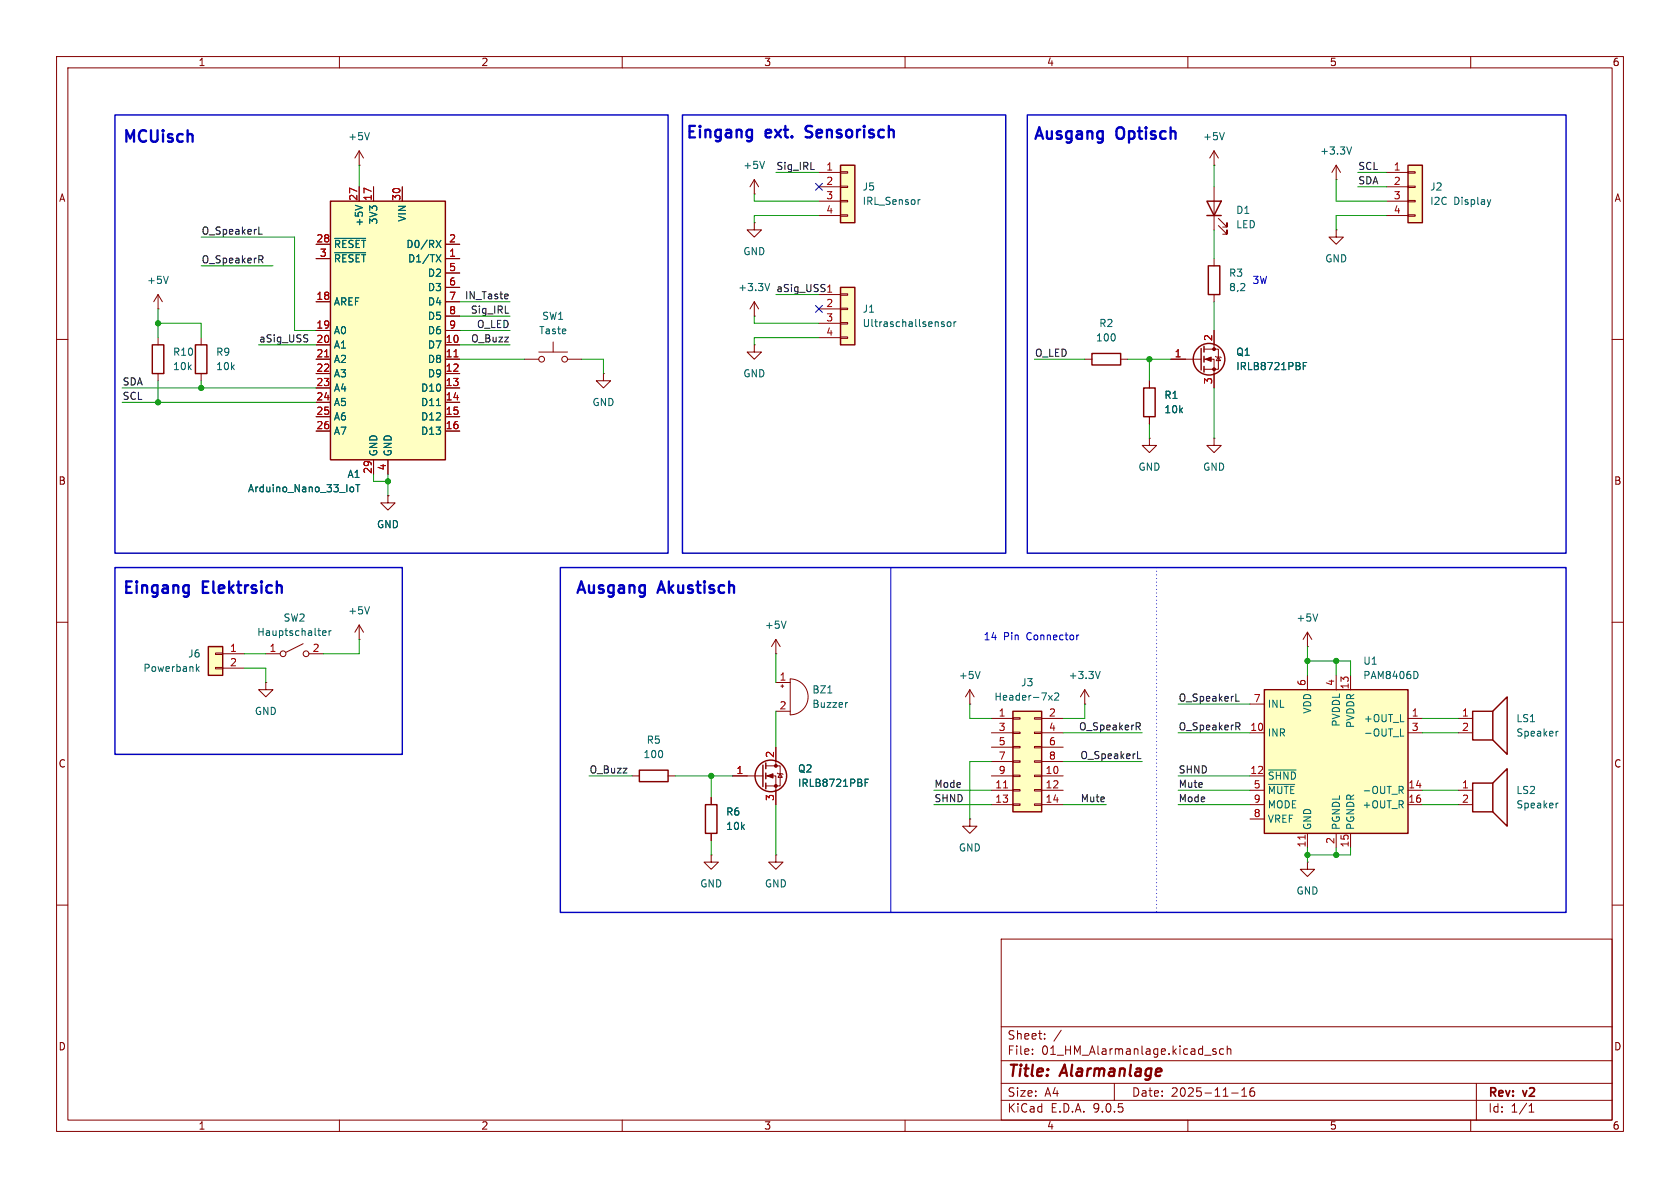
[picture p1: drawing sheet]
<svg xmlns="http://www.w3.org/2000/svg" width="297mm" height="210mm" viewBox="0 0 297 210" stroke-linecap="round" stroke-linejoin="round" font-family="sans-serif">
<g fill="none" stroke="#840000" stroke-width=".18">
<path d="M10 10h277v190h-277zM12 12h273v186h-273zM60 10v2M110 10v2M160 10v2M210 10v2M260 10v2M10 60h2M285 60h2M10 110h2M285 110h2M10 160h2"/>
<path d="M177 166h108v32h-108zM285 160h2M60 198v2M110 198v2M160 198v2M177 194.5h108M177 191.5h108M177 187.5h108M177 181.5h108M182.5 186.3v.1M182.5 185.5v.1M184.7 183.6v.1"/>
<path d="M184.7 182.8v.1M187.6 182.1l-1.3 2M197 191.5v3M210 198v2M215 185.5l-.4-.1-.2 .2 .1 .2 .5 .2v.3h-.6M216.3 185.5l-.4-.1-.3 .3v.4l.1 .2h.6M217 185.5l.2-.1 .3 .1 .1 .9M217 184.9v1.5M217.7 193.2h1.2M219.5 193.8h.9M219.5 192.7l.5-.4v1.5M221.7 192.3a.59 .59 0 0 0-.7 .6v.6l.1 .2 .4 .1 .2-.1 .1-.5-.1-.3h-.5l-.2 .3"/>
<path d="M260 198v2M261 191.5v6.5M270.3 196.6h.9M270.3 195.5l.4-.4v1.5"/>
</g>
<path d="M36.8 114.3h2.6v5.1h-2.6z" fill="#ffffc2"/>
<path d="M213.4 35.6h2.5l-1.3 2.5zM213.4 38.1h2.5M213.6 47h2v5.1h-2zM36.8 114.3h2.6v5.1h-2.6z" fill="none" stroke="#840000" stroke-width=".25"/>
<g fill="none" stroke="#840000" stroke-width=".18">
<path d="M214.6 33v7.6M215.4 39.9l1.5 1.5v-.8v.8h-.7M215.4 38.6l1.5 1.5v-.7v.7h-.7M214.6 45.7v1.3M214.6 52.1v1.2M38.1 115.4h1.3v.3h-1.3zM38.1 118h1.3v.2h-1.3zM39.4 115.6h3.8M39.4 118.1h3.8M47 115.6h2.5M53.6 113.8l-3.1 1.5M54.6 115.6h2.5"/>
<path d="M63.5 113h.1M63.5 110.5l-.8 1.3M63.5 110.5l.8 1.3M63.5 110.5v2.5M47 120.7v1.2h-1.3l1.3 1.3 1.3-1.3h-1.3M47 120.7h.1M171.4 124.5h.1M171.4 121.9l-.7 1.3M171.4 121.9l.8 1.3M171.4 121.9v2.6"/>
<circle cx="50" cy="115.6" r=".51"/>
<circle cx="54.1" cy="115.6" r=".51"/>
</g>
<path d="M34.7 117.4v1.3M34.8 118.2l.4 .5M35.2 117.8l-.5 .5M57 111.9l.6-.1v-.2l-.4-.1-.2 .2 .1 .6h.5M58.2 111.5v.8M58.5 111.5l-.3 .2M65.3 107.3l-.4 1.2M173.3 118.7l-.5 1.3" fill="none" stroke="#006464" stroke-width=".18"/>
<path d="M223.5 121.9h25.4v25.4h-25.4z" fill="#ffffc2"/>
<g fill="none" stroke="#840000" stroke-width=".25">
<path d="M193 62.5h5.1v2h-5.1zM202.2 68.6h2v5.1h-2zM212.3 61.6v3.8M212.9 61.2v1M212.9 63v1M212.9 64.8v1M223.5 121.9h25.4v25.4h-25.4zM260.3 138.4h3.6v5.1h-3.6zM263.9 138.4l2.5-2.5v10.2l-2.5-2.6"/>
<circle cx="213.7" cy="63.5" r="2.79"/>
</g>
<g fill="none" stroke="#840000" stroke-width=".18">
<path d="M133.3 34.3h.1M133.3 39.4v1.2h1.3l-1.3 1.3-1.2-1.3h1.2M133.3 39.4h.1M133.3 31.8l-.7 1.2M133.3 31.8l.8 1.2M133.3 31.8v2.5M214.6 29.2h.1M214.6 26.7l-.7 1.2M214.6 26.7l.8 1.2M214.6 26.7v2.5M27.9 54.6h.1M27.9 52.1l-.7 1.2"/>
<path d="M27.9 52.1l.8 1.2M27.9 52.1v2.5M133.3 55.9h.1M133.3 53.3v2.6M133.3 53.3l-.7 1.3M133.3 53.3l.8 1.3M214.6 58.4v3.3M133.3 61v1.2h1.3l-1.3 1.3-1.2-1.3h1.2M133.3 61h.1M191.8 63.5h1.2M198.1 63.5h1.3M203.2 67.3v1.3"/>
<path d="M203.2 73.7v1.2M207 63.5h5.3M212.9 61.7h2.5v3.6h-2.5M212.9 63.5h1.7v5.1M214.6 77.5v1.2h1.3l-1.3 1.3-1.2-1.3h1.2M214.6 77.5h.1M214.9 63l.1 .1h.8l.1 .1M215.4 63.1l.4 .7h-.8zM137.2 115.6h.1M137.2 113l-.8 1.3M137.2 113l.7 1.3M137.2 113v2.6"/>
<path d="M231.1 114.3h.1M231.1 111.8v2.5M231.1 119.4v2.5M231.1 111.8l-.7 1.2M231.1 111.8l.8 1.2M236.2 119.4v2.5M238.8 119.4v2.5M137.2 120.7h2.5M137.2 125.7h2.5M138 121.3h.6M138.3 121v.5M139.7 120a3.2 3.2 0 0 1 3.2 3.2 3.2 3.2 0 0 1-3.2 3.2z"/>
<path d="M191.8 124.5h.1M191.8 121.9l-.8 1.3M191.8 121.9l.7 1.3M191.8 121.9v2.6M221 124.5h2.5M221 129.5h2.5M221 137.2h2.5M221 139.7h2.5M248.9 129.5h2.6M248.9 139.7h2.6M248.9 127h2.6M257.8 139.7h2.5"/>
<path d="M125.7 151.1v1.3h1.3l-1.3 1.3-1.2-1.3h1.2M125.7 151.1h.1M137.2 151.1v1.3h1.2l-1.2 1.3-1.3-1.3h1.3M137.2 151.1h.1M221 142.2h2.5M221 144.8h2.5M231.1 152.4v1.3h1.3l-1.3 1.2-1.2-1.2h1.2M231.1 152.4h.1M231.1 147.3v2.6M236.2 147.3v2.6M238.8 147.3v2.6M248.9 142.2h2.6"/>
<path d="M257.8 142.2h2.5"/>
</g>
<g fill="none" stroke="#006464" stroke-width=".18">
<path d="M135.2 28.5l-.5 1.3M216.4 23.4l-.4 1.3M29.8 48.8l-.5 1.3M136.1 50.1l-.5 1.3M230.4 64.7h.4M231 64.1h-.6v1.2M139 109.8l-.4 1.3M194.5 118.7l-.4 1.3M233 108.5l-.5 1.3M250.4 118.8l.3 .4-.3 .7M146.3 122.5h.8M149.9 124.2l-.3 .1"/>
<path d="M224.3 136.1h4.8M224.3 138.7h4.6M247.6 130.1h.6M247.6 139.7l.5 .6M247.8 139l.3 .3-.1 .3-.2 .1M275.5 142l-.3 .1"/>
</g>
<path d="M230.7 147.6v.7" fill="none" stroke="#a90000" stroke-width=".18"/>
<g fill="#840000" stroke="#840000" stroke-width=".18">
<path d="M213.1 63.5l1-.4v.8z"/>
<circle cx="214.6" cy="61.7" r=".25"/>
<circle cx="214.6" cy="65.3" r=".25"/>
</g>
<path d="M179.1 125.7h5v17.8h-5z" fill="#ffffc2"/>
<path d="M179.1 125.7h5v17.8h-5zM260.3 125.7h3.6v5.1h-3.6zM263.9 125.7l2.5-2.5v10.2l-2.5-2.6" fill="none" stroke="#840000" stroke-width=".25"/>
<g fill="none" stroke="#840000" stroke-width=".18">
<path d="M175.3 127h3.8M175.3 129.5h3.8M175.3 132.1h3.8M175.3 134.6h3.8M175.3 137.2h3.8M175.3 139.7h3.8M179.1 126.9h1.2v.2h-1.2zM179.1 129.4h1.2v.3h-1.2zM179.1 132h1.2v.2h-1.2zM179.1 134.5h1.2v.2h-1.2zM179.1 137h1.2v.3h-1.2zM179.1 139.6h1.2v.2h-1.2z"/>
<path d="M182.9 126.9h1.2v.2h-1.2zM182.9 129.4h1.2v.3h-1.2zM182.9 132h1.2v.2h-1.2zM182.9 134.5h1.2v.2h-1.2zM182.9 137h1.2v.3h-1.2zM182.9 139.6h1.2v.2h-1.2zM184.1 127h3.9M184.1 129.5h3.9M184.1 132.1h3.9M184.1 134.6h3.9M184.1 137.2h3.9M184.1 139.7h3.9"/>
<path d="M257.8 127h2.5M257.8 129.5h2.5M175.3 142.2h3.8M179.1 142.1h1.2v.3h-1.2zM182.9 142.1h1.2v.3h-1.2zM184.1 142.2h3.9"/>
</g>
<path d="M177.4 139.3h.7" fill="none" stroke="#a90000" stroke-width=".18"/>
<path d="M185.4 122.9l.6 .9M186 122.9l-.6 .9M186.4 122.6l.5-.1 .3 .4-.8 .9h.8M275.5 129.3l-.3 .1" fill="none" stroke="#006464" stroke-width=".18"/>
<path d="M148.6 29.2h2.5v10.2h-2.5z" fill="#ffffc2"/>
<g fill="none" stroke="#840000" stroke-width=".25">
<path d="M148.6 29.2h2.5v10.2h-2.5zM113 136.1h5.1v2.1h-5.1zM134.9 135.3v3.8M135.4 134.9v1M135.4 136.7v1M135.4 138.4v1M124.7 142.2h2v5.1h-2z"/>
<circle cx="136.3" cy="137.2" r="2.79"/>
</g>
<g fill="none" stroke="#840000" stroke-width=".18">
<path d="M144.8 30.5h3.8M144.8 33h3.8M144.8 35.6h3.8M144.8 38.1h3.8M148.6 30.4h1.3v.2h-1.3zM148.6 32.9h1.3v.2h-1.3zM148.6 35.4h1.3v.3h-1.3zM148.6 38h1.3v.2h-1.3zM111.8 137.2h1.2M118.1 137.2h1.3M129.5 137.2h5.4M135.4 135.4h2.5v3.5h-2.5"/>
<path d="M135.4 137.2h1.8v5M137.2 132.1v3.3M137.4 136.7l.1 .1h.8l.1 .1M137.9 136.8l.4 .6h-.8zM125.7 141v1.2M125.7 147.3v1.3M171.4 144.8v1.3h1.3l-1.3 1.2-1.2-1.2h1.2M171.4 144.8h.1"/>
</g>
<path d="M162.7 35.3l-.4 .2M152.9 138.3h.5M153.5 137.7h-.6v1.3" fill="none" stroke="#006464" stroke-width=".18"/>
<g fill="#840000" stroke="#840000" stroke-width=".18">
<path d="M135.6 137.2l1.1-.4v.7z"/>
<circle cx="137.2" cy="135.4" r=".25"/>
<circle cx="137.2" cy="138.9" r=".25"/>
</g>
<path d="M148.6 50.8h2.5v10.2h-2.5z" fill="#ffffc2"/>
<path d="M148.6 50.8h2.5v10.2h-2.5zM26.9 61h2.1v5h-2.1zM34.5 61h2.1v5h-2.1z" fill="none" stroke="#840000" stroke-width=".25"/>
<path d="M27.9 59.7v1.3M35.6 59.7v1.3M144.8 52.1h3.8M144.8 54.6h3.8M144.8 57.2h3.8M144.8 59.7h3.8M148.6 51.9h1.3v.3h-1.3zM148.6 54.5h1.3v.2h-1.3zM148.6 57h1.3v.3h-1.3zM148.6 59.6h1.3v.2h-1.3zM27.9 66v1.3M35.6 66v1.3" fill="none" stroke="#840000" stroke-width=".18"/>
<path d="M166.5 57.2l.5 .3-.1 .2h-.4M166.5 56.9h.4M167.5 57l.2-.1 .4 .1v.5l-.1 .2h-.3l-.2-.1zM168.7 56.9v.8M169 56.9l-.3 .2" fill="none" stroke="#006464" stroke-width=".18"/>
<path d="M58.4 35.6h20.3v45.7h-20.3z" fill="#ffffc2"/>
<path d="M58.4 35.6h20.3v45.7h-20.3z" fill="none" stroke="#840000" stroke-width=".25"/>
<g fill="none" stroke="#840000" stroke-width=".18">
<path d="M63.5 29.2h.1M63.5 26.7v2.5M63.5 33v2.6M63.5 26.7l-.8 1.2M63.5 26.7l.8 1.2M66 33v2.6M71.1 33v2.6M236.2 31.8h.1M236.2 29.2l-.7 1.3M236.2 29.2l.8 1.3M236.2 29.2v2.6M55.9 43.2h2.5"/>
<path d="M55.9 45.7h2.5M55.9 53.3h2.5M55.9 58.4h2.5M78.7 43.2h2.6M78.7 45.7h2.6M78.7 48.3h2.6M78.7 50.8h2.6M78.7 53.3h2.6M78.7 55.9h2.6M78.7 58.4h2.6M236.2 40.6v1.3h1.3l-1.3 1.3-1.3-1.3h1.3M236.2 40.6h.1"/>
<path d="M55.9 61h2.5M55.9 63.5h2.5M55.9 66h2.5M55.9 68.6h2.5M55.9 71.1h2.5M55.9 73.7h2.5M55.9 76.2h2.5M78.7 61h2.6M78.7 63.5h2.6M78.7 66h2.6M78.7 68.6h2.6M78.7 71.1h2.6"/>
<path d="M78.7 73.7h2.6M78.7 76.2h2.6M92.7 63.5h2.5M95.2 62.2h5.1M97.8 60.5v1.7M100.3 63.5h2.6M106.7 66v1.3h1.2l-1.2 1.3-1.3-1.3h1.3M106.7 66h.1M66 81.3v2.5M68.6 87.6v1.3h1.2l-1.2 1.3-1.3-1.3h1.3M68.6 87.6h.1M68.6 81.3v2.5"/>
<circle cx="95.8" cy="63.5" r=".51"/>
<circle cx="99.8" cy="63.5" r=".51"/>
</g>
<g fill="none" stroke="#006464" stroke-width=".18">
<path d="M62.8 36.3l1.3 .4M65.3 23.4l-.4 1.3M238.9 26l-.4 1.2M59.2 42.1h5.4M59.2 44.7h5.4M77.1 42.5l.9 1.3M77.1 45l.9 1.3M78 42.5l-.9 1.3M78 45l-.9 1.3M77.2 71.7h.7M62.1 86.1l.3 .1 .1 .1v.5l-.4 .1M62.9 85.7h.7"/>
<path d="M63.3 85.7v1.2"/>
</g>
<path d="M57.4 63.1h.7M80.3 63.1h.7" fill="none" stroke="#a90000" stroke-width=".18"/>
<path d="M248.9 29.2h2.6v10.2h-2.6z" fill="#ffffc2"/>
<path d="M248.9 29.2h2.6v10.2h-2.6z" fill="none" stroke="#840000" stroke-width=".25"/>
<g fill="none" stroke="#840000" stroke-width=".18">
<path d="M63.5 33v2.6M66 33v2.6M71.1 33v2.6M245.1 30.5h3.8M245.1 33h3.8M245.1 35.6h3.8M245.1 38.1h3.8M248.9 30.4h1.3v.2h-1.3zM248.9 32.9h1.3v.2h-1.3zM248.9 35.4h1.3v.3h-1.3zM248.9 38h1.3v.2h-1.3zM55.9 43.2h2.5"/>
<path d="M55.9 45.7h2.5M55.9 53.3h2.5M55.9 58.4h2.5M78.7 43.2h2.6M78.7 45.7h2.6M78.7 48.3h2.6M78.7 50.8h2.6M78.7 53.3h2.6M78.7 55.9h2.6M78.7 58.4h2.6M214.6 58.4v2.6M55.9 61h2.5"/>
<path d="M55.9 63.5h2.5M55.9 66h2.5M55.9 68.6h2.5M55.9 71.1h2.5M55.9 73.7h2.5M55.9 76.2h2.5M78.7 61h2.6M78.7 63.5h2.6M78.7 66h2.6M78.7 68.6h2.6M78.7 71.1h2.6M78.7 73.7h2.6"/>
<path d="M78.7 76.2h2.6M203.2 77.5v1.2h1.3l-1.3 1.3-1.3-1.3h1.3M203.2 77.5h.1M203.2 67.3v1.3M203.2 73.7v1.2M207 63.5h2.5M214.6 66v2.6M66 81.3v2.5M68.6 87.6h.1M68.6 81.3v2.5M129.5 137.2h2.6M137.2 132.1v2.5"/>
<path d="M137.2 139.7v2.5M125.7 141v1.2M125.7 147.3v1.3"/>
</g>
<g fill="none" stroke="#006464" stroke-width=".18">
<path d="M62.8 36.3l1.3 .4M263.5 35.3l-.3 .8M59.2 42.1h5.4M59.2 44.7h5.4M77.1 42.5l.9 1.3M77.1 45l.9 1.3M78 42.5l-.9 1.3M78 45l-.9 1.3M77.2 71.7h.7M230.4 64.7h.4M231 64.1h-.6v1.2M62.1 86.1l.3 .1 .1 .1v.5l-.4 .1"/>
<path d="M62.9 85.7h.7M63.3 85.7v1.2M152.9 138.3h.5M153.5 137.7h-.6v1.3"/>
</g>
<path d="M45.8 41.4h.6M46.1 45.9l.4 .6M46.2 45.2l.3 .2-.1 .4-.2 .1M201.1 134.1h.6M201.2 128.4l.4 .6M201.3 127.8l.3 .2-.1 .3-.2 .1M218.5 123.9h.6M218.8 128.4l.4 .6M219 127.8l.2 .2-.1 .3-.1 .1" fill="none" stroke="#0f0f0f" stroke-width=".18"/>
<path d="M204.5 100.3v61" fill="none" stroke="#0000c2" stroke-width=".18" stroke-dasharray="0 .6"/>
<path d="M157.5 100.3v61M190.7 112.3l-.3 .2" fill="none" stroke="#0000c2" stroke-width=".18"/>
<g fill="none" stroke="#009600" stroke-width=".18">
<path d="M63.5 29.2v3.8M133.3 34.3v1.3h11.5M137.2 30.5h7.6M144.8 38.1h-11.5v1.3M214.6 29.2v3.8M236.2 31.8v3.8h8.9M240 33h5.1M240 30.5h5.1M245.1 38.1h-8.9v2.5M27.9 57.2h7.7v2.5M27.9 54.6v5.1M35.6 47h12.7"/>
<path d="M35.6 41.9h16.5v16.5h3.8M81.3 53.3h8.9M81.3 58.4h8.9M81.3 55.9h8.9M133.3 55.9v1.3h11.5M137.2 52.1h7.6M144.8 59.7h-11.5v1.3M214.6 40.6v5.1M214.6 53.3v5.1M21.6 71.1h34.3M21.6 68.6h34.3M27.9 67.3v3.8"/>
<path d="M35.6 67.3v1.3M45.7 61h10.2M81.3 63.5h11.4M81.3 61h8.9M102.9 63.5h3.8v2.5M182.9 63.5h8.9M199.4 63.5h7.6M203.2 63.5v3.8M203.2 74.9v2.6M214.6 68.6v8.9M66 83.8v1.3h2.6M68.6 83.8v3.8"/>
<path d="M43.2 118.1h3.8v2.6M43.2 115.6h3.8M63.5 113v2.6h-6.4M137.2 115.6v5.1M231.1 114.3v5.1M231.1 116.8h7.7v2.6M236.2 116.8v2.6M104.1 137.2h7.7M119.4 137.2h10.1M125.7 137.2v3.8M137.2 125.7v6.4M165.1 139.7h10.2"/>
<path d="M171.4 124.5v2.5h3.9M175.3 134.6h-3.9v10.2M188 134.6h13.9M188 129.5h13.9M191.8 124.5v2.5h-3.8M208.3 137.2h12.7M208.3 139.7h12.7M208.3 129.5h12.7M208.3 124.5h12.7M251.5 139.7h6.3M251.5 127h6.3M251.5 129.5h6.3"/>
<path d="M125.7 148.6v2.5M137.2 142.2v8.9M165.1 142.2h10.2M188 142.2h7.6M208.3 142.2h12.7M231.1 149.9v2.5M236.2 149.9v1.2M238.8 149.9v1.2h-7.7M251.5 142.2h6.3"/>
</g>
<path d="M144.2 32.4l1.2 1.2M145.4 32.4l-1.2 1.2M144.2 54l1.2 1.2M145.4 54l-1.2 1.2" fill="none" stroke="#000084" stroke-width=".18"/>
<path d="M20.3 20.3h97.8v77.5h-97.8zM120.6 20.3h57.2v77.5h-57.2zM181.6 20.3h95.3v77.5h-95.3zM20.3 100.3h50.8v33.1h-50.8zM99.1 100.3h177.8v61h-177.8z" fill="none" stroke="#0000c2" stroke-width=".25"/>
<path d="M57.4 63.1h.7M80.3 63.1h.7" fill="none" stroke="#a90000" stroke-width=".18"/>
<g fill="#009600" stroke="#009600" stroke-width=".18">
<circle cx="231.1" cy="116.8" r=".46"/>
<circle cx="236.2" cy="116.8" r=".46"/>
<circle cx="231.1" cy="151.1" r=".46"/>
<circle cx="236.2" cy="151.1" r=".46"/>
<circle cx="68.6" cy="85.1" r=".46"/>
<circle cx="125.7" cy="137.2" r=".46"/>
<circle cx="27.9" cy="57.2" r=".46"/>
<circle cx="35.6" cy="68.6" r=".46"/>
<circle cx="27.9" cy="71.1" r=".46"/>
<circle cx="203.2" cy="63.5" r=".46"/>
</g>
<g font-size="2.8" fill="#0000c2">
<text x="21.4" y="25.8">MCUisch</text>
<text x="121" y="25">Eingang</text>
<text x="135.4" y="25">ext.</text>
<text x="143.3" y="25">Sensorisch</text>
<text x="182.4" y="25.3">Ausgang</text>
<text x="197.4" y="25.3">Optisch</text>
<text x="21.4" y="105.5">Eingang</text>
<text x="35.8" y="105.5">Elektrsich</text>
<text x="101.5" y="105.5">Ausgang</text>
<text x="116.4" y="105.5">Akustisch</text>
</g>
<g font-size="2.8" fill="#840000">
<text x="178" y="190.9">Title:</text>
<text x="187.7" y="190.9">Alarmanlage</text>
</g>
<g font-size="2.1" fill="#840000">
<text x="178" y="184">Sheet:</text>
<text x="178" y="186.7">File:</text>
<text x="184.1" y="186.7">01_HM_Alarmanlage.kicad_sch</text>
<text x="178" y="196.9">KiCad</text>
<text x="178" y="194.1">Size:</text>
<text x="184.7" y="194.1">A4</text>
<text x="185.7" y="196.9">E.D.A.</text>
<text x="193.3" y="196.9">9.0.5</text>
<text x="200" y="194.1">Date:</text>
<text x="207" y="194.1">2025-11-16</text>
<text x="263" y="194.3">Rev:</text>
<text x="263" y="196.9">Id:</text>
<text x="267.1" y="196.9">1/1</text>
<text x="269.4" y="194.3">v2</text>
</g>
<g font-size="1.8" fill="#840000">
<text x="35" y="11.9">1</text>
<text x="85" y="11.9">2</text>
<text x="135" y="11.9">3</text>
<text x="185" y="11.9">4</text>
<text x="235" y="11.9">5</text>
<text x="285" y="11.9">6</text>
<text x="10.3" y="35.9">A</text>
<text x="285.3" y="35.9">A</text>
<text x="10.3" y="85.9">B</text>
<text x="285.3" y="85.9">B</text>
<text x="10.3" y="135.9">C</text>
<text x="285.3" y="135.9">C</text>
<text x="10.3" y="185.9">D</text>
<text x="285.3" y="185.9">D</text>
<text x="35" y="199.9">1</text>
<text x="85" y="199.9">2</text>
<text x="135" y="199.9">3</text>
<text x="185" y="199.9">4</text>
<text x="235" y="199.9">5</text>
<text x="285" y="199.9">6</text>
</g>
<g font-size="1.8" fill="#006464">
<text x="61.5" y="25">+5V</text>
<text x="212.6" y="25">+5V</text>
<text x="233.3" y="27.5">+3.3V</text>
<text x="131.3" y="30.1">+5V</text>
<text x="152.4" y="33.9">J5</text>
<text x="252.7" y="33.9">J2</text>
<text x="64.4" y="40.1" transform="rotate(-90 64.4 40.1)">+5V</text>
<text x="66.9" y="39.8" transform="rotate(-90 66.9 39.8)">3V3</text>
<text x="72" y="39.3" transform="rotate(-90 72 39.3)">VIN</text>
<text x="152.4" y="36.4">IRL_Sensor</text>
<text x="218.4" y="38">D1</text>
<text x="218.4" y="40.6">LED</text>
<text x="252.7" y="36.4">I2C</text>
<text x="257" y="36.4">Display</text>
<text x="58.9" y="44">~{RESET}</text>
<text x="58.9" y="46.6">~{RESET}</text>
<text x="71.7" y="44">D0/RX</text>
<text x="72" y="46.6">D1/TX</text>
<text x="131.3" y="45.3">GND</text>
<text x="234.2" y="46.6">GND</text>
<text x="25.9" y="50.4">+5V</text>
<text x="75.5" y="49.1">D2</text>
<text x="75.5" y="51.7">D3</text>
<text x="130.4" y="51.7">+3.3V</text>
<text x="217.2" y="49.1">R3</text>
<text x="217.2" y="51.7">8,2</text>
<text x="58.9" y="54.2">AREF</text>
<text x="58.9" y="59.3">A0</text>
<text x="75.5" y="54.2">D4</text>
<text x="75.5" y="56.7">D5</text>
<text x="75.5" y="59.3">D6</text>
<text x="95.2" y="59.3">Taste</text>
<text x="95.8" y="56.7">SW1</text>
<text x="152.4" y="55.5">J1</text>
<text x="152.4" y="58">Ultraschallsensor</text>
<text x="194.2" y="58">R2</text>
<text x="30.5" y="65.6">10k</text>
<text x="30.5" y="63.1">R10</text>
<text x="38.1" y="63.1">R9</text>
<text x="38.1" y="65.6">10k</text>
<text x="58.9" y="61.8">A1</text>
<text x="58.9" y="64.4">A2</text>
<text x="75.5" y="61.8">D7</text>
<text x="75.5" y="64.4">D8</text>
<text x="193.7" y="60.6">100</text>
<text x="218.4" y="65.6">IRLB8721PBF</text>
<text x="218.4" y="63.1">Q1</text>
<text x="58.9" y="66.9">A3</text>
<text x="58.9" y="69.4">A4</text>
<text x="58.9" y="72">A5</text>
<text x="74.3" y="69.4">D10</text>
<text x="74.3" y="72">D11</text>
<text x="75.5" y="66.9">D9</text>
<text x="104.6" y="72">GND</text>
<text x="131.3" y="66.9">GND</text>
<text x="205.7" y="70.7">R1</text>
<text x="58.9" y="74.5">A6</text>
<text x="58.9" y="77.1">A7</text>
<text x="74.3" y="74.5">D12</text>
<text x="74.3" y="77.1">D13</text>
<text x="205.7" y="73.3">10k</text>
<text x="66.9" y="80.8" transform="rotate(-90 66.9 80.8)">GND</text>
<text x="69.4" y="80.8" transform="rotate(-90 69.4 80.8)">GND</text>
<text x="201.2" y="83.4">GND</text>
<text x="212.6" y="83.4">GND</text>
<text x="43.7" y="87.2">Arduino_Nano_33_IoT</text>
<text x="61.3" y="84.7">A1</text>
<text x="66.5" y="93.6">GND</text>
<text x="45.4" y="112.6">Hauptschalter</text>
<text x="50" y="110.1">SW2</text>
<text x="61.5" y="108.8">+5V</text>
<text x="135.1" y="111.4">+5V</text>
<text x="229.1" y="110.1">+5V</text>
<text x="25.2" y="119">Powerbank</text>
<text x="33.2" y="116.4">J6</text>
<text x="240.9" y="117.7">U1</text>
<text x="143.5" y="122.8">BZ1</text>
<text x="143.5" y="125.3">Buzzer</text>
<text x="169.4" y="120.2">+5V</text>
<text x="175.7" y="124.1">Header-7x2</text>
<text x="180.4" y="121.5">J3</text>
<text x="188.8" y="120.2">+3.3V</text>
<text x="224" y="125.3">INL</text>
<text x="240.9" y="120.2">PAM8406D</text>
<text x="45" y="126.6">GND</text>
<text x="114.2" y="131.7">R5</text>
<text x="224" y="130.4">INR</text>
<text x="232" y="126.3" transform="rotate(-90 232 126.3)">VDD</text>
<text x="237.1" y="128.6" transform="rotate(-90 237.1 128.6)">PVDDL</text>
<text x="239.6" y="128.8" transform="rotate(-90 239.6 128.8)">PVDDR</text>
<text x="241" y="127.9">+OUT_L</text>
<text x="241" y="130.4">-OUT_L</text>
<text x="268" y="127.9">LS1</text>
<text x="268" y="130.4">Speaker</text>
<text x="113.7" y="134.2">100</text>
<text x="141" y="136.8">Q2</text>
<text x="141" y="139.3">IRLB8721PBF</text>
<text x="224" y="138">~{SHND}</text>
<text x="224" y="140.6">~{MUTE}</text>
<text x="224" y="143.1">MODE</text>
<text x="240.8" y="140.6">-OUT_R</text>
<text x="240.8" y="143.1">+OUT_R</text>
<text x="268" y="140.6">LS2</text>
<text x="268" y="143.1">Speaker</text>
<text x="128.3" y="144.4">R6</text>
<text x="128.3" y="146.9">10k</text>
<text x="224" y="145.6">VREF</text>
<text x="232" y="146.8" transform="rotate(-90 232 146.8)">GND</text>
<text x="237.1" y="146.8" transform="rotate(-90 237.1 146.8)">PGNDL</text>
<text x="239.6" y="146.8" transform="rotate(-90 239.6 146.8)">PGNDR</text>
<text x="169.4" y="150.7">GND</text>
<text x="123.7" y="157.1">GND</text>
<text x="135.1" y="157.1">GND</text>
<text x="229.1" y="158.3">GND</text>
</g>
<g font-size="1.8" fill="#a90000">
<text x="63.2" y="35.6" transform="rotate(-90 63.2 35.6)">27</text>
<text x="65.8" y="35.6" transform="rotate(-90 65.8 35.6)">17</text>
<text x="70.9" y="35.6" transform="rotate(-90 70.9 35.6)">30</text>
<text x="146" y="30.2">1</text>
<text x="146" y="32.8">2</text>
<text x="146" y="35.3">3</text>
<text x="246.3" y="30.2">1</text>
<text x="246.3" y="32.8">2</text>
<text x="246.3" y="35.3">3</text>
<text x="146" y="37.8">4</text>
<text x="246.3" y="37.8">4</text>
<text x="55.8" y="42.9">28</text>
<text x="56.4" y="45.5">3</text>
<text x="79.3" y="42.9">2</text>
<text x="79.3" y="45.5">1</text>
<text x="55.8" y="53.1">18</text>
<text x="79.3" y="48">5</text>
<text x="79.3" y="50.5">6</text>
<text x="79.3" y="53.1">7</text>
<text x="55.8" y="58.2">19</text>
<text x="79.3" y="55.6">8</text>
<text x="79.3" y="58.2">9</text>
<text x="146" y="54.4">2</text>
<text x="146" y="56.9">3</text>
<text x="146" y="59.4">4</text>
<text x="55.8" y="60.7">20</text>
<text x="55.8" y="63.2">21</text>
<text x="55.8" y="65.8">22</text>
<text x="78.7" y="60.7">10</text>
<text x="78.7" y="63.2">11</text>
<text x="78.7" y="65.8">12</text>
<text x="207.6" y="63.2">1</text>
<text x="214.4" y="60.4" transform="rotate(-90 214.4 60.4)">2</text>
<text x="55.8" y="68.3">23</text>
<text x="55.8" y="70.9">24</text>
<text x="78.7" y="68.3">13</text>
<text x="78.7" y="70.9">14</text>
<text x="214.4" y="68" transform="rotate(-90 214.4 68)">3</text>
<text x="55.8" y="73.4">25</text>
<text x="55.8" y="75.9">26</text>
<text x="78.7" y="73.4">15</text>
<text x="78.7" y="75.9">16</text>
<text x="65.8" y="83.9" transform="rotate(-90 65.8 83.9)">29</text>
<text x="68.3" y="83.3" transform="rotate(-90 68.3 83.3)">4</text>
<text x="40.6" y="115.3">1</text>
<text x="40.6" y="117.9">2</text>
<text x="47.6" y="115.3">1</text>
<text x="55.2" y="115.3">2</text>
<text x="137.7" y="120.4">1</text>
<text x="137.7" y="125.5">2</text>
<text x="221.5" y="124.2">7</text>
<text x="230.9" y="121.4" transform="rotate(-90 230.9 121.4)">6</text>
<text x="236" y="121.4" transform="rotate(-90 236 121.4)">4</text>
<text x="238.5" y="122" transform="rotate(-90 238.5 122)">13</text>
<text x="176.5" y="126.7">1</text>
<text x="176.5" y="129.3">3</text>
<text x="176.5" y="131.8">5</text>
<text x="185.3" y="126.7">2</text>
<text x="185.3" y="129.3">4</text>
<text x="185.3" y="131.8">6</text>
<text x="220.9" y="129.3">10</text>
<text x="249.5" y="126.7">1</text>
<text x="249.5" y="129.3">3</text>
<text x="258.4" y="126.7">1</text>
<text x="258.4" y="129.3">2</text>
<text x="130.1" y="136.9">1</text>
<text x="136.9" y="134.1" transform="rotate(-90 136.9 134.1)">2</text>
<text x="176.5" y="134.4">7</text>
<text x="176.5" y="136.9">9</text>
<text x="184.7" y="136.9">10</text>
<text x="185.3" y="134.4">8</text>
<text x="220.9" y="136.9">12</text>
<text x="136.9" y="141.7" transform="rotate(-90 136.9 141.7)">3</text>
<text x="175.9" y="139.4">11</text>
<text x="175.9" y="142">13</text>
<text x="184.7" y="139.4">12</text>
<text x="184.7" y="142">14</text>
<text x="221.5" y="139.4">5</text>
<text x="221.5" y="142">9</text>
<text x="248.9" y="139.4">14</text>
<text x="248.9" y="142">16</text>
<text x="258.4" y="139.4">1</text>
<text x="258.4" y="142">2</text>
<text x="221.5" y="144.5">8</text>
<text x="230.9" y="149.9" transform="rotate(-90 230.9 149.9)">11</text>
<text x="236" y="149.3" transform="rotate(-90 236 149.3)">2</text>
<text x="238.5" y="149.9" transform="rotate(-90 238.5 149.9)">15</text>
</g>
<g font-size="1.8" fill="#0f0f0f">
<text x="137.2" y="30.1">Sig_IRL</text>
<text x="240" y="30.1">SCL</text>
<text x="240" y="32.7">SDA</text>
<text x="35.6" y="41.6">O_SpeakerL</text>
<text x="35.6" y="46.6">O_SpeakerR</text>
<text x="82.1" y="53">IN_Taste</text>
<text x="137.2" y="51.7">aSig_USS 1</text>
<text x="83.1" y="55.5">Sig_IRL</text>
<text x="84.2" y="58.1">O_LED</text>
<text x="45.7" y="60.6">aSig_USS</text>
<text x="83.2" y="60.6">O_Buzz</text>
<text x="182.9" y="63.2">O_LED</text>
<text x="21.6" y="68.2">SDA</text>
<text x="21.6" y="70.8">SCL</text>
<text x="208.3" y="124.1">O_SpeakerL</text>
<text x="190.7" y="129.2">O_SpeakerR</text>
<text x="208.3" y="129.2">O_SpeakerR</text>
<text x="104.1" y="136.8">O_Buzz</text>
<text x="190.9" y="134.3">O_SpeakerL</text>
<text x="208.3" y="136.8">SHND</text>
<text x="165.1" y="139.4">Mode</text>
<text x="165.1" y="141.9">SHND</text>
<text x="191" y="141.9">Mute</text>
<text x="208.3" y="141.9">Mode</text>
<text x="208.3" y="139.4">Mute</text>
</g>
<g font-size="1.8" fill="#0000c2">
<text x="221.3" y="50.4">3W</text>
<text x="173.8" y="113.4">14</text>
<text x="177.4" y="113.4">Pin</text>
<text x="181.6" y="113.4">Connector</text>
</g>
</svg>
